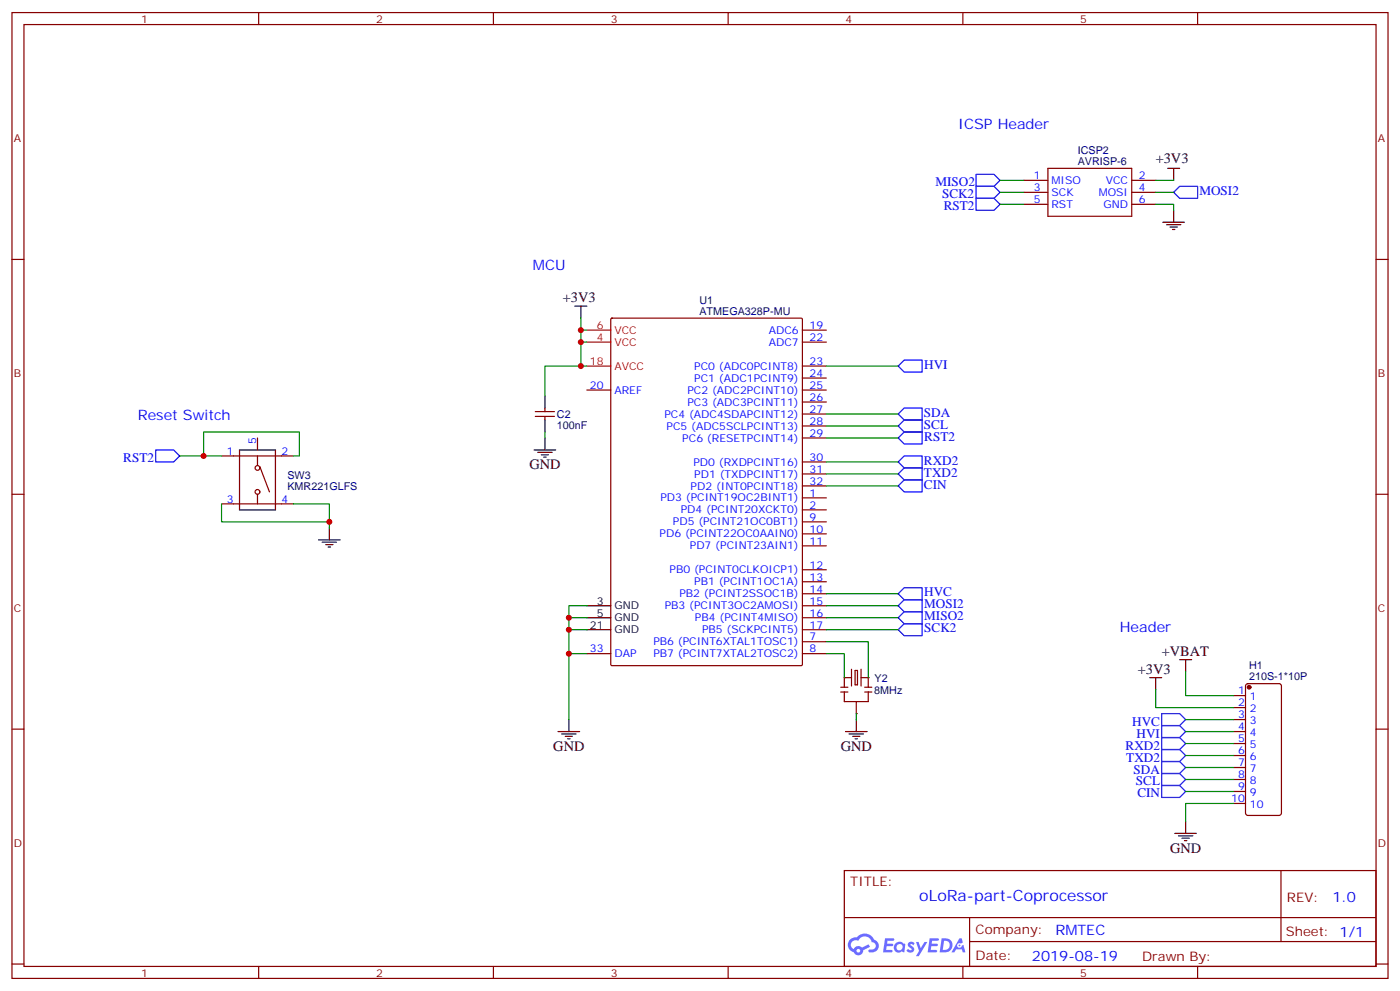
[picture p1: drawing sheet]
<svg xmlns="http://www.w3.org/2000/svg" width="412mm" height="292mm" viewBox="0 0 412 292" stroke-linecap="round" stroke-linejoin="round" font-family="sans-serif">
<g fill="none" stroke="#870000" stroke-width=".35">
<path d="M3.5 3.7h405.4v284.3h-405.4zM7.1 7.2h398.2v277.3h-398.2zM76.2 3.7v3.5M145.3 3.7v3.5M214.5 3.7v3.5M283.6 3.7v3.5M352.8 3.7v3.5M3.5 76.4h3.6M405.3 76.4h3.6M3.5 145.5h3.6M405.3 145.5h3.6M3.5 214.7h3.6"/>
<path d="M405.3 214.7h3.6M248.7 256.3h156.6v28.2h-156.6zM377.3 256.3v20.9M248.7 270.1h156.5M285.6 277.2h119.6M285.6 270.1v14.2M3.5 283.8h3.6M76.2 284.5v3.5M145.3 284.5v3.5M214.5 284.5v3.5M283.6 284.5v3.5M352.8 284.5v3.5"/>
<path d="M405.3 283.8h3.6"/>
</g>
<g fill="#5487ff">
<path d="M267.7 277.5a1.22 1.22 0 0 1 1.7 .2l-.4 .6a.47 .47 0 0 0-.3-.4 .47 .47 0 0 0-.5 .2l.1 .2a1.14 1.14 0 0 1 .8 1.8 1.14 1.14 0 0 1-1.9 0l-.2-.2 .5-.6 .7 .5a.29 .29 0 0 0 .3-.3 .29 .29 0 0 0-.2-.3 1.04 1.04 0 0 1-.6-1.7z"/>
<path d="M260.7 276.2h2.4l.3 .2-.2 .5-1.8 .1-.1 .8h1.5l.3 .4-.3 .4h-1.6l-.2 1.1h1.7l.2 .3-.2 .3-2.6 .1z"/>
<path d="M273.8 276.2h2.4l.3 .2-.1 .5-1.8 .1-.2 .8h1.6l.3 .4-.4 .4-1.6-.1-.1 1.1 1.7 .1 .2 .3-.2 .3-2.6 .1z"/>
<path d="M282.6 276.2h.7l.3 1.3-.6 .3a.69 .69 0 0 0-1 .3 .69 .69 0 0 0 .4 .9 .69 .69 0 0 0 .9-.6l.5-.2 .6 2.2h-.8l-.2-.9h-1.8l-.5 .9h-.8z"/>
<path d="M269.8 277.3h.8l.6 1.8 1.1-1.8h.9l-2.6 4.2h-.8l.9-1.5z"/>
<path d="M277.4 276.2l-.6 4.2h1.3a2.11 2.11 0 0 0 2.5-2.1 2.11 2.11 0 0 0-2.5-2.1zM278.1 277a1.39 1.39 0 0 1 1.7 1.4 1.39 1.39 0 0 1-1.8 1.2h-.3z"/>
<path d="M263.7 277.8a1.54 1.54 0 0 0-.1 2.2 1.54 1.54 0 0 0 2.2 .1l.6 .3 .3-2.3-.2-.3h-.4a1.49 1.49 0 0 0-2.4 0zM264 278.8a.94 .94 0 0 1 1.8 0 .94 .94 0 0 1-1.8 0z"/>
<path d="M250.4 276.6a2.18 2.18 0 0 0 1.1 3.7 1.44 1.44 0 0 0 1.6 .9 1.44 1.44 0 0 0 1.2-1.4l2-1.1-.5-.7-1.9 1a1.47 1.47 0 0 0-2.4 .4 1.39 1.39 0 0 1-.7-1.9 1.39 1.39 0 0 1 2-.5 2.12 2.12 0 0 1 2.2-1.3 2.12 2.12 0 0 1 1.9 1.7 1.14 1.14 0 0 1 1.1 1.4 1.14 1.14 0 0 1-1.7 .7 .43 .43 0 0 0-.5 .4 .43 .43 0 0 0 .4 .5 1.98 1.98 0 0 0 2.5-1.2 1.98 1.98 0 0 0-1.2-2.6 3.1 3.1 0 0 0-5.3-.6l-.9 .1zM252.3 279.9a.55 .55 0 0 1 1.1 0 .55 .55 0 0 1-1.1 0z"/>
<circle cx="282.6" cy="278.3" r=".26"/>
</g>
<path d="M160.5 116.6v3.5M70.6 132.5h10.5v17.6h-10.5zM160.5 123.6v3.6M172.9 178.3h7M172.9 181.9h7M172.9 185.4h7" fill="none" stroke="#000" stroke-width=".35"/>
<g fill="none" stroke="#870000" stroke-width=".35">
<path d="M301.6 53.1h7.1M301.6 56.6h7.1M308.7 49.6h24.7v14.1h-24.7zM333.4 53.1h7M333.4 56.6h7M301.6 60.1h7.1M333.4 60.1h7M180 93.8l.3-.1h55.7l.3 .1 .1 101.8-.2 .3-55.9 .1-.3-.2zM236.4 97.2h7M172.9 114.8h7M236.4 114.8h7M236.4 107.8h7"/>
<path d="M236.4 111.3h7M236.4 118.4h7M236.4 100.7h7M65.3 134.2h21.1M75.8 128.9v3.6M75.8 134.2v2.9M76.6 137.4l2.8 7.4M157.7 121.2h5.6M157.7 122.6h5.6M160.5 120.1v1.1M160.5 122.6v1M236.4 128.9h7"/>
<path d="M236.4 136h7M236.4 139.5h7M236.4 121.9h7M236.4 125.4h7M65.3 148.3h21.1M75.8 145.5v2.8M236.4 143.1h7M236.4 150.1h7M236.4 153.6h7M236.4 157.2h7M236.4 146.6h7M236.4 160.7h7"/>
<path d="M236.4 167.7h7M236.4 171.3h7M236.4 174.8h7M236.4 178.3h7M172.9 192.4h7M236.4 188.9h7M236.4 192.4h7M236.4 181.9h7M236.4 185.4h7M250.8 199.5h-2.1v2.8M250.8 197v5M251.9 197.4h.7v4.2h-.7z"/>
<path d="M253.6 199.5h2.2v2.8M253.6 197v5M247.6 202.3h2.2M247.6 203.7h2.2M248.7 203.7v2.9h7.1v-2.9M252.2 206.6v3.5M254.7 202.3h2.1M254.7 203.7h2.1"/>
<circle cx="75.8" cy="137.8" r=".71"/>
<circle cx="75.8" cy="144.8" r=".71"/>
</g>
<path d="M172.9 97.2h7M172.9 107.8h7M172.9 100.7h7" fill="none" stroke="#f00" stroke-width=".35"/>
<g fill="#870000">
<circle cx="255.8" cy="199.5" r=".18"/>
<circle cx="248.7" cy="199.5" r=".18"/>
<circle cx="252.2" cy="210.1" r=".18"/>
</g>
<path d="M363.4 204.8h3.5M363.4 208.3h3.5M363.4 211.8h3.5M363.4 215.4h3.5M363.4 218.9h3.5M367.1 201.5l.5-.2h9.2l.6 .4 .1 37.7-.5 .6-9.4 .1-.7-.5v-37.6zM363.4 222.4h3.5M363.4 226h3.5M363.4 229.5h3.5M363.4 233h3.5M363.4 236.5h3.5" fill="none" stroke="#870000" stroke-width=".35"/>
<circle cx="367.9" cy="202.3" r=".53" fill="#870000" stroke="#870000" stroke-width=".35"/>
<g fill="none" stroke="#000" stroke-width=".35">
<path d="M344 49.6h3.5M345.7 49.6v3.5M342.5 65.4h6.4M343.6 66.1h4.2M344.7 66.9h2.1M345.4 67.6h.7M345.7 61.9v3.5M169.3 90.1h3.6M171.1 90.1v3.6M157.3 132.5h6.4M158.4 133.2h4.2M159.5 133.9h2.1"/>
<path d="M160.2 134.6h.7M160.5 128.9v3.6M93.8 158.9h6.4M94.9 159.6h4.2M97 155.4v3.5M96 160.3h2.1M96.7 161h.7M338.7 199.5h3.5M340.4 199.5v3.5M347.5 194.2h3.5M349.2 194.2v3.5M164.4 215.4h6.3"/>
<path d="M165.5 216.1h4.2M166.5 216.8h2.1M167.2 217.5h.7M167.6 211.8v3.6M249.1 215.4h6.3M250.1 216.1h4.3M251.2 216.8h2.1M251.9 217.5h.7M252.2 211.8v3.6M346.1 245.4h6.3M347.1 246.1h4.3M348.2 246.8h2.1"/>
<path d="M348.9 247.5h.7M349.2 241.8v3.6"/>
</g>
<g fill="none" stroke="#00f" stroke-width=".35">
<path d="M287.5 58.4h5.3l1.8 1.7-1.8 1.8h-5.3zM287.5 51.3h5.3l1.8 1.8-1.8 1.8h-5.3zM287.5 54.9h5.3l1.8 1.7-1.8 1.8h-5.3zM345.7 56.6l1.8-1.7h5.3v3.5h-5.3zM266.3 106h5.3v3.5h-5.3l-1.7-1.7zM45.9 132.5h5.3l1.7 1.7-1.7 1.8h-5.3zM264.6 125.4l1.7-1.8h5.3v3.6h-5.3zM264.6 136l1.7-1.8h5.3v3.6h-5.3zM266.3 127.2h5.3v3.5h-5.3l-1.7-1.8zM266.3 120.1h5.3v3.5h-5.3l-1.7-1.7zM266.3 137.8h5.3v3.5h-5.3l-1.7-1.8zM264.6 143.1l1.7-1.8h5.3v3.5h-5.3z"/>
<path d="M264.6 174.8l1.7-1.8h5.3v3.6h-5.3zM266.3 176.6h5.3v3.5h-5.3l-1.7-1.8zM264.6 181.9l1.7-1.8h5.3v3.5h-5.3zM264.6 185.4l1.7-1.8h5.3v3.5h-5.3zM342.2 217.1h5.3l1.7 1.8-1.7 1.8h-5.3zM342.2 210.1h5.3l1.7 1.7-1.7 1.8h-5.3zM342.2 213.6h5.3l1.7 1.8-1.7 1.7h-5.3zM342.2 224.2h5.3l1.7 1.8-1.7 1.7h-5.3zM342.2 220.7h5.3l1.7 1.7-1.7 1.8h-5.3zM342.2 231.2h5.3l1.7 1.8-1.7 1.8h-5.3zM342.2 227.7h5.3l1.7 1.8-1.7 1.7h-5.3z"/>
</g>
<g fill="none" stroke="#008700" stroke-width=".35">
<path d="M294.6 53.1h7M294.6 56.6h7M340.4 53.1h5.3M340.4 56.6h5.3M294.6 60.1h7M340.4 60.1h5.3v1.8M171.1 93.7v14.1h1.8M171.1 97.2h1.8M171.1 107.8h-10.6v8.8M171.1 100.7h1.8M243.4 107.8h21.2M52.9 134.2h12.4"/>
<path d="M60 134.2v-7h28.2v7h-1.8M160.5 127.2v1.7M243.4 128.9h21.2M243.4 125.4h21.2M243.4 121.9h21.2M243.4 136h21.2M243.4 139.5h21.2M65.3 148.3v5.3h31.7M86.4 148.3h10.6v7.1M243.4 143.1h21.2M172.9 178.3h-5.3v33.5M243.4 178.3h21.2"/>
<path d="M243.4 174.8h21.2M167.6 185.4h5.3M167.6 181.9h5.3M167.6 192.4h5.3M243.4 192.4h5.3v7.1M243.4 188.9h12.4v10.6M243.4 185.4h21.2M243.4 181.9h21.2M349.2 197.7v7.1h14.2M252.2 210.1v1.7M340.4 203v5.3h23M349.2 218.9h14.2"/>
<path d="M349.2 211.8h14.2M349.2 215.4h14.2M349.2 222.4h14.2M349.2 226h14.2M349.2 229.5h14.2M349.2 233h14.2M363.4 236.5h-14.2v5.3"/>
</g>
<g fill="#c00">
<circle cx="167.6" cy="192.4" r=".88"/>
<circle cx="167.6" cy="185.4" r=".88"/>
<circle cx="167.6" cy="181.9" r=".88"/>
<circle cx="60" cy="134.2" r=".88"/>
<circle cx="97" cy="153.6" r=".88"/>
<circle cx="171.1" cy="107.8" r=".88"/>
<circle cx="171.1" cy="100.7" r=".88"/>
<circle cx="171.1" cy="97.2" r=".88"/>
</g>
<text font-size="4.6" fill="#00f" x="270.8" y="265.3">oLoRa-part-Coprocessor</text>
<g font-size="4.2" fill="#00f">
<text x="282.2" y="38">ICSP Header</text>
<text x="157" y="79.6">MCU</text>
<text x="40.6" y="123.6">Reset Switch</text>
<text x="329.9" y="186.1">Header</text>
<text x="392.5" y="265.6">1.0</text>
<text x="310.9" y="275.1">RMTEC</text>
<text x="304" y="282.9">2019-08-19</text>
</g>
<g font-size="4.2">
<text x="340.4" y="48.1">+3V3</text>
<text x="165.8" y="89">+3V3</text>
<text x="155.9" y="138.1">GND</text>
<text x="342.2" y="193">+VBAT</text>
<text x="335.1" y="198.3">+3V3</text>
<text x="163" y="221">GND</text>
<text x="247.6" y="221">GND</text>
<text x="344.7" y="251">GND</text>
</g>
<g font-size="3.9" fill="#00f">
<text x="275.6" y="54.8">MISO2</text>
<text x="277.5" y="58.4">SCK2</text>
<text x="353.3" y="57.4">MOSI2</text>
<text x="278" y="61.9">RST2</text>
<text x="272.3" y="108.5">HVI</text>
<text x="272.2" y="122.7">SDA</text>
<text x="272.2" y="126.2">SCL</text>
<text x="272.3" y="129.7">RST2</text>
<text x="36.3" y="136">RST2</text>
<text x="272.2" y="136.8">RXD2</text>
<text x="272.2" y="143.8">CIN</text>
<text x="272.2" y="140.3">TXD2</text>
<text x="272.3" y="175.5">HVC</text>
<text x="272.3" y="179.1">MOSI2</text>
<text x="272.3" y="182.6">MISO2</text>
<text x="272.3" y="186.1">SCK2</text>
<text x="333.5" y="213.6">HVC</text>
<text x="331.6" y="220.7">RXD2</text>
<text x="334.8" y="217.1">HVI</text>
<text x="331.8" y="224.2">TXD2</text>
<text x="333.9" y="227.7">SDA</text>
<text x="334.6" y="231.2">SCL</text>
<text x="335" y="234.8">CIN</text>
</g>
<g font-size="3.9" fill="#800">
<text x="250.5" y="260.9">TITLE:</text>
<text x="379.1" y="265.6">REV:</text>
<text x="287.4" y="275.1">Company:</text>
<text x="378.7" y="275.7">Sheet: 1/1</text>
<text x="287.4" y="282.8">Date:</text>
<text x="336.4" y="282.8">Drawn By: 김석현</text>
</g>
<g font-size="3.2" fill="#800">
<text x="41.6" y="6.7">1</text>
<text x="110.8" y="6.7">2</text>
<text x="179.9" y="6.7">3</text>
<text x="249.1" y="6.7">4</text>
<text x="318.2" y="6.7">5</text>
<text x="4.1" y="41.8">A</text>
<text x="405.9" y="41.8">A</text>
<text x="4.1" y="110.9">B</text>
<text x="405.9" y="110.9">B</text>
<text x="4.1" y="180.1">C</text>
<text x="405.9" y="180.1">C</text>
<text x="4.1" y="249.2">D</text>
<text x="405.9" y="249.2">D</text>
<text x="41.6" y="287.5">1</text>
<text x="110.8" y="287.5">2</text>
<text x="179.9" y="287.5">3</text>
<text x="249.1" y="287.5">4</text>
<text x="318.2" y="287.5">5</text>
</g>
<g font-size="3.2" fill="#000080">
<text x="317.5" y="45.3">ICSP2</text>
<text x="317.5" y="48.5">AVRISP-6</text>
<text x="206" y="89.4">U1</text>
<text x="206" y="92.6">ATMEGA328P-MU</text>
<text x="164" y="123">C2</text>
<text x="164" y="126.2">100nF</text>
<text x="84.7" y="141.1">SW3</text>
<text x="84.7" y="144.3">KMR221GLFS</text>
<text x="368" y="197">H1</text>
<text x="257.6" y="200.7">Y2</text>
<text x="368" y="200.2">210S-1*10P</text>
<text x="257.5" y="204.3">8MHz</text>
</g>
<g font-size="3.2" fill="#00f">
<text x="304.5" y="52.7">1</text>
<text x="335.5" y="52.7">2</text>
<text x="304.5" y="56.3">3</text>
<text x="304.5" y="59.8">5</text>
<text x="309.7" y="54.2">MISO</text>
<text x="309.7" y="57.7">SCK</text>
<text x="323.6" y="57.7">MOSI</text>
<text x="325.7" y="54.2">VCC</text>
<text x="335.5" y="59.8">6</text>
<text x="335.5" y="56.3">4</text>
<text x="309.7" y="61.2">RST</text>
<text x="325" y="61.2">GND</text>
<text x="226.5" y="98.2">ADC6</text>
<text x="226.5" y="101.8">ADC7</text>
<text x="238.5" y="96.8">19</text>
<text x="238.5" y="100.4">22</text>
<text x="238.5" y="107.4">23</text>
<text x="204.5" y="108.8">PC0 (ADC0PCINT8)</text>
<text x="204.5" y="112.4">PC1 (ADC1PCINT9)</text>
<text x="238.5" y="110.9">24</text>
<text x="173.8" y="114.5">20</text>
<text x="181" y="115.9">AREF</text>
<text x="202.5" y="115.9">PC2 (ADC2PCINT10)</text>
<text x="202.5" y="119.4">PC3 (ADC3PCINT11)</text>
<text x="238.5" y="114.5">25</text>
<text x="238.5" y="118">26</text>
<text x="195.7" y="122.9">PC4 (ADC4SDAPCINT12)</text>
<text x="238.5" y="121.5">27</text>
<text x="238.5" y="125.1">28</text>
<text x="75.5" y="130.7" transform="rotate(-90 75.5 130.7)">5</text>
<text x="196.3" y="126.5">PC5 (ADC5SCLPCINT13)</text>
<text x="201" y="130">PC6 (RESETPCINT14)</text>
<text x="238.5" y="128.6">29</text>
<text x="66.8" y="133.9">1</text>
<text x="82.9" y="133.9">2</text>
<text x="204.3" y="137.1">PD0 (RXDPCINT16)</text>
<text x="238.5" y="135.6">30</text>
<text x="204.5" y="140.6">PD1 (TXDPCINT17)</text>
<text x="238.5" y="139.2">31</text>
<text x="238.5" y="142.7">32</text>
<text x="66.8" y="148">3</text>
<text x="82.9" y="148">4</text>
<text x="194.5" y="147.6">PD3 (PCINT19OC2BINT1)</text>
<text x="203.4" y="144.1">PD2 (INT0PCINT18)</text>
<text x="238.5" y="149.8">2</text>
<text x="238.5" y="146.2">1</text>
<text x="198.2" y="154.7">PD5 (PCINT21OC0BT1)</text>
<text x="200.5" y="151.2">PD4 (PCINT20XCKT0)</text>
<text x="238.5" y="153.3">9</text>
<text x="194.3" y="158.2">PD6 (PCINT22OC0AAIN0)</text>
<text x="203.2" y="161.7">PD7 (PCINT23AIN1)</text>
<text x="238.5" y="156.8">10</text>
<text x="238.5" y="160.3">11</text>
<text x="238.5" y="167.4">12</text>
<text x="197.2" y="168.8">PB0 (PCINT0CLKOICP1)</text>
<text x="204.5" y="172.3">PB1 (PCINT1OC1A)</text>
<text x="238.5" y="170.9">13</text>
<text x="195.8" y="179.4">PB3 (PCINT3OC2AMOSI)</text>
<text x="200.1" y="175.9">PB2 (PCINT2SSOC1B)</text>
<text x="238.5" y="174.4">14</text>
<text x="238.5" y="178">15</text>
<text x="204.7" y="182.9">PB4 (PCINT4MISO)</text>
<text x="238.5" y="181.5">16</text>
<text x="238.5" y="185">17</text>
<text x="192.5" y="190">PB6 (PCINT6XTAL1TOSC1)</text>
<text x="206.8" y="186.4">PB5 (SCKPCINT5)</text>
<text x="238.5" y="188.6">7</text>
<text x="173.8" y="192.1">33</text>
<text x="181" y="193.5">DAP</text>
<text x="192.5" y="193.5">PB7 (PCINT7XTAL2TOSC2)</text>
<text x="238.5" y="192.1">8</text>
<text x="364.7" y="204.4">1</text>
<text x="364.7" y="208">2</text>
<text x="368.2" y="206.2">1</text>
<text x="368.2" y="209.7">2</text>
<text x="364.7" y="211.5">3</text>
<text x="364.7" y="215">4</text>
<text x="368.2" y="213.3">3</text>
<text x="364.7" y="218.5">5</text>
<text x="368.2" y="216.8">4</text>
<text x="368.2" y="220.3">5</text>
<text x="364.7" y="222.1">6</text>
<text x="364.7" y="225.6">7</text>
<text x="368.2" y="223.8">6</text>
<text x="368.2" y="227.4">7</text>
<text x="364.7" y="229.1">8</text>
<text x="364.7" y="232.7">9</text>
<text x="368.2" y="230.9">8</text>
<text x="362.7" y="236.2">10</text>
<text x="368.2" y="234.4">9</text>
<text x="368.2" y="237.9">10</text>
</g>
<g font-size="3.2" fill="#f00">
<text x="175.8" y="96.8">6</text>
<text x="175.8" y="100.4">4</text>
<text x="181" y="98.2">VCC</text>
<text x="181" y="101.8">VCC</text>
<text x="173.8" y="107.4">18</text>
<text x="181" y="108.8">AVCC</text>
</g>
<g font-size="3.2">
<text x="175.8" y="178">3</text>
<text x="181" y="179.4">GND</text>
<text x="173.8" y="185">21</text>
<text x="175.8" y="181.5">5</text>
<text x="181" y="182.9">GND</text>
<text x="181" y="186.4">GND</text>
</g>
</svg>
